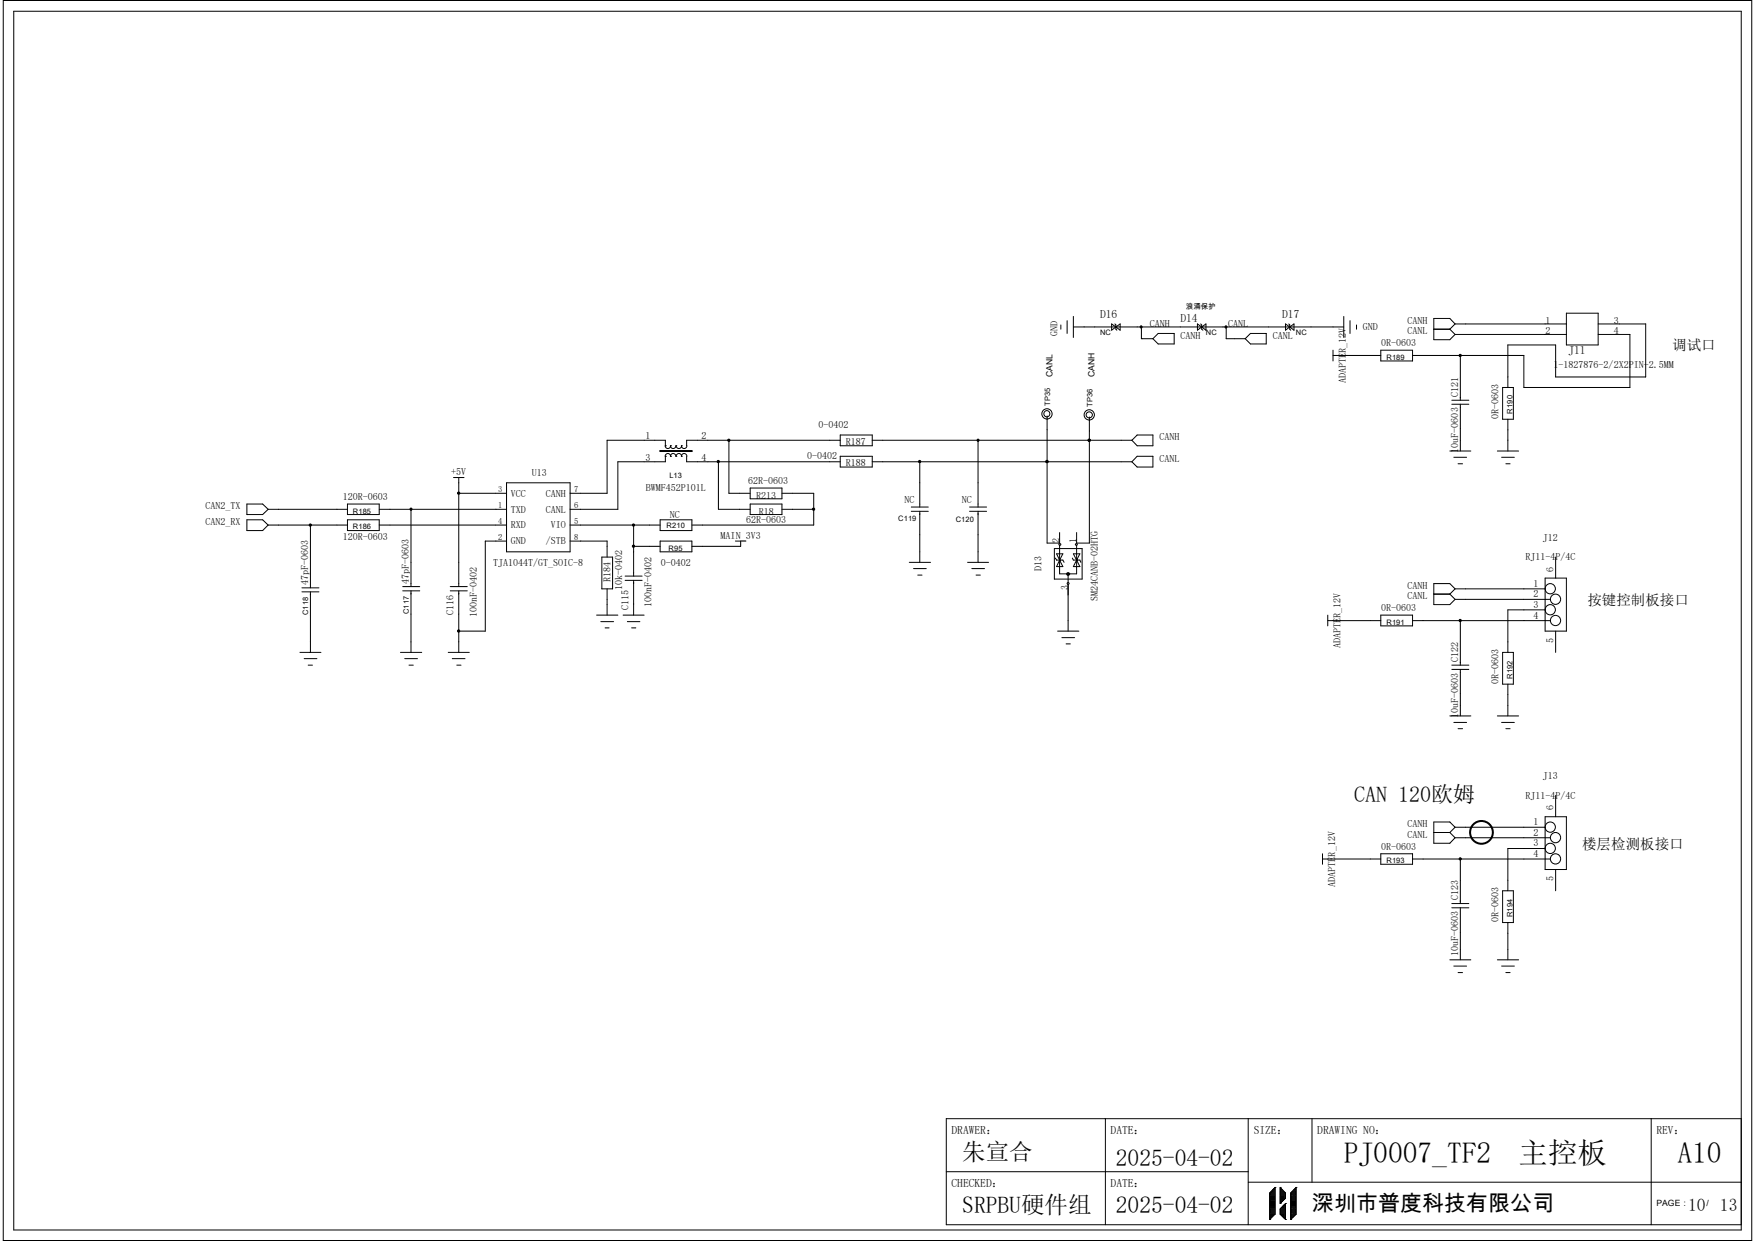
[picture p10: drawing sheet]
<svg xmlns="http://www.w3.org/2000/svg" width="297mm" height="210mm" viewBox="0 0 297 210" stroke-linecap="round" stroke-linejoin="round" font-family="sans-serif">
<g fill="none" stroke="#000" stroke-width=".34">
<path d="M111.7 76.3h5.4M180.6 97h.3v.2h-.3z"/>
<circle cx="250.7" cy="140.9" r="1.93"/>
</g>
<g fill="none" stroke="#000" stroke-width=".17">
<path d="M.6 .1h295.9v209.8h-295.9zM2.3 1.9h292.4v206.3h-292.4zM179.5 55v.7M180.6 54.3v2.1M181.7 55.3h45.7M181.7 53.6v3.5M188.1 54.8l.7 .5-.7 .6zM188.7 54.8l.1 .2v.7l.2 .2M188.8 55.3l.8-.5v1.1zM193.2 55.3v2h1.9M196 56.4h2.7v1.8h-2.7l-.9-.9zM202.6 54.8l.8 .5-.8 .6z"/>
<path d="M203.2 54.8l.2 .2v.7l.2 .2M203.4 55.3l.7-.5v1.1zM207.5 55.3v2h3.2M210.7 57.3l.9-.9h2.7v1.8h-2.7zM217.6 54.8l.7 .5-.7 .6zM218.1 54.8l.2 .2v.7l.1 .2M218.3 55.3l.7-.5v1.1zM225.6 59.3v1.8M227.4 53.6v3.5M228.5 54.3v2.1M229.6 55v.7M233.7 59.3h5.4v1.8h-5.4z"/>
<path d="M242.7 55.7h2.7M245.4 55.7l.9 .9M246.3 54.8h18.8M246.3 56.6h18.8M246.3 54.8l-.9 .9M246.3 54.8l-.9-.9h-2.7v3.6h2.7l.9-.9M265.1 53h5.4v5.4h-5.4zM270.5 54.8h8v9h-15.2v-5.4h-8.1v7.2M270.5 56.6h5.3v9h-17.9v-5.4h-18.8M112.6 77.2a.47 .47 0 0 1 .4-.4 .47 .47 0 0 1 .5 .4M112.6 75.4h.1M112.6 77.2h.1"/>
<path d="M112.6 75.4v-.9h-9.9v9h-6.2M112.6 77.2v.9h-8v8.1h-8.1M112.6 75.4a.47 .47 0 0 0 .4 .5 .47 .47 0 0 0 .5-.5M113.5 77.2a.47 .47 0 0 1 .4-.4 .47 .47 0 0 1 .5 .4M113.5 75.4h.1M113.5 77.2h.1M113.5 75.4a.47 .47 0 0 0 .4 .5 .47 .47 0 0 0 .5-.5M114.4 75.4h.1M114.4 77.2h.1M114.4 77.2a.47 .47 0 0 1 .5-.4 .47 .47 0 0 1 .5 .4M114.4 75.4a.47 .47 0 0 0 .5 .5 .47 .47 0 0 0 .5-.5M115.3 77.2a.47 .47 0 0 1 .5-.4 .47 .47 0 0 1 .4 .4"/>
<path d="M115.3 75.4h.1M115.3 77.2h.1M115.3 75.4a.47 .47 0 0 0 .5 .5 .47 .47 0 0 0 .4-.5M116.2 77.2v.9h26M121.6 78.1v8.1h5.4M123.4 74.5v9h3.6M142.2 73.6h5.4v1.8h-5.4zM142.2 77.2h5.4v1.8h-5.4zM142.2 74.5h-26v.9M147.6 74.5h44M147.6 78.1h44M155.7 78.1v7.7"/>
<path d="M165.5 74.5v11.3M177.2 78.1h.1M177.2 70.4v21.5h2.1v-1.8M184.4 74.5h.1M184.4 70.6v21.3h-2.2v-1.8M192.4 73.6h2.7v1.8h-2.7l-.8-.9zM192.4 77.2h2.7v1.8h-2.7l-.8-.9zM225.6 60.2h8.1M245.4 76.3h3.5M245.7 68.4h2.9M245.7 67.7h2.9M246 77.4h2.2"/>
<path d="M246.8 78.5h.7M247.1 60.2v7.5M247.1 68.4v7.9M253.4 76.3h3.6M254.1 77.4h2.2M254.3 65.6h1.8v5.4h-1.8zM254.8 78.5h.8M255.2 71v5.3M41.8 85.3h2.6l1 .9-1 .9h-2.6zM41.8 88h2.6l1 .9-1 .9h-2.6zM45.4 86.2h13.4M45.4 88.9h13.4"/>
<path d="M51.1 99.5h2.9M52.5 88.9v10.6M58.8 85.3h5.4v1.8h-5.4zM58.8 88h5.4v1.8h-5.4zM64.2 86.2h21.5M64.2 88.9h21.5M68.2 99.3h2.8M68.2 100h2.8M69.6 86.2v13.1M69.6 100v10.4M76.2 99.3h2.9M76.2 100h2.9"/>
<path d="M76.8 80.8h1.7M77.6 80.8v18.5M77.6 100v10.4M77.6 83.5h8.1M85.7 91.6h-3.6v15.2h-4.5M85.7 81.7h10.8v11.7h-10.8zM96.5 88.9h15.2M96.5 91.6h6.2v2.7M101.9 94.3h1.8v5.4h-1.8zM102.7 99.7v4.4M105.8 97.5h2.9M105.8 98.2h2.9"/>
<path d="M107.2 88.9v8.6M107.2 98.2v5.9M107.2 92.5h4.5M111.7 88h5.4v1.8h-5.4zM111.7 91.6h5.4v1.8h-5.4zM124.5 91.6h1.7M125.3 91.6v.9h-8.2M127 85.3h5.3v1.8h-5.3zM127 82.6h5.3v1.8h-5.3zM132.3 86.2h5.4M132.3 83.5h5.4v5.4h-20.6M153.9 95.2h3.6"/>
<path d="M154.2 85.8h2.9M154.2 86.5h2.9M154.6 96.2h2.2M155.3 97.3h.7M155.7 86.5v8.7M163.7 95.2h3.6M164.1 85.8h2.9M164.1 86.5h2.9M164.5 96.2h2.1M165.2 97.3h.7M165.5 86.5v8.7M178.4 92.8h4.7v5.2h-4.7z"/>
<path d="M178.6 94.4l.2 .4h1.1l.2 .4M178.8 93.7h1.1l-.6 1.1zM179.2 92h.3v.2h-.3zM179.3 94.8h.1M179.3 94.8l.6 1.1h-1.1zM179.3 92.3v4.8h2.9v-4.8M180.6 98.6h.3v.2h-.3zM180.8 97.1v1.5M180.8 98.9v7.9M181.5 94.4l.2 .4h1.1l.1 .4M181.7 93.7h1.1l-.6 1.1zM182 92h.3v.2h-.3z"/>
<path d="M182.2 94.8h.1M182.2 94.8l.6 1.1h-1.1zM246.3 99.7h15.2M246.3 99.7l-.9-.9h-2.7v3.5h2.7l.9-.9M246.3 99.7l-.9 .8M261.5 97.8h3.6v9h-3.6zM263.3 94.3v3.5M50.8 110.4h3.5M51.1 100.2h2.9M51.5 111.5h2.1M52.2 112.6h.7M52.5 100.2v10.2"/>
<path d="M67.8 110.4h3.6M68.5 111.5h2.2M69.2 112.6h.7M75.9 110.4h3.5M76.5 111.5h2.2M77.3 112.6h.7M101 104.1h3.6M101.7 105.2h2.1M102.4 106.3h.7M105.5 104.1h3.5M106.2 105.2h2.1M106.9 106.3h.7"/>
<path d="M179 106.8h3.6M179.7 107.9h2.2M180.4 109h.7M224.7 105h9M224.7 104.1v1.8M233.7 104.1h5.4v1.8h-5.4zM239.1 105h23.3M242.7 100.5h2.7M245.4 100.5l.9 .9M245.7 113.3h2.9M245.7 112.6h2.9M246.3 101.4h16.1"/>
<path d="M247.1 105v7.6M247.1 113.3v7.9M254.3 110.4h1.8v5.4h-1.8zM255.2 115.8v5.4M261.5 103.2h-6.3v7.2M263.3 106.8v3.6M245.4 121.2h3.5M246 122.3h2.2M246.3 140h15.2M246.3 140l-.9-.9h-2.7v3.6h2.7l.9-.9M246.3 140l-.9 .9M246.8 123.3h.7"/>
<path d="M253.4 121.2h3.6M254.1 122.3h2.2M254.8 123.3h.8M261.5 138.2h3.6v9h-3.6zM263.3 134.6v3.6M223.8 145.4h9.9M223.8 144.5v1.8M233.7 144.5h5.4v1.8h-5.4zM239.1 145.4h23.3M242.7 140.9h2.7M245.4 140.9l.9 .9M245.7 153.6h2.9"/>
<path d="M245.7 152.9h2.9M246.3 141.8h16.1M247.1 145.4v7.5M247.1 153.6v8.8M254.3 150.7h1.8v5.4h-1.8zM255.2 156.1v6.3M261.5 143.6h-6.3v7.1M263.3 147.2v3.5M245.4 162.4h3.5M246 163.5h2.2M246.8 164.6h.7M253.4 162.4h3.6"/>
<path d="M254.1 163.5h2.2M254.8 164.6h.8M160.1 198.3h51.1M187.1 189.3v18M211.2 189.3v18M222 189.3v10.8M279.4 189.3v18M294.7 189.3h-134.6v18h134.6M211.2 200.1h83.5M214.9 206.4h.1M214.9 205.5h.9M214.9 205.3h.9"/>
<path d="M214.9 205.1h.9M214.9 204.9h.9M214.9 204.8h.9M214.9 204.6h.9M214.9 204.4h.9M214.9 204.2h.9M214.9 204h.9M214.9 203.8h.9M214.9 201.9v4.5M214.9 203.7h.9M214.9 203.5h.9M214.9 203.3h.9"/>
<path d="M214.9 203.1h.9M214.9 202.9h.9M214.9 202.8h.9M214.9 202.6h.9M214.9 202.4h.9M214.9 202.2h.9M214.9 202.1h.9M214.9 201.9h.9M215.8 201h.1M215.8 201.7h-.7v4.5h-.2M215.8 201.5h-.6v4.5h-.3M215.8 201.3h-.4v4.5h-.5"/>
<path d="M215.8 201.2h-.2v4.5h-.7M215.8 205.5l-.9 .9M215.8 201v4.5M215.8 201l-.9 .9M216.7 203.7h.1M216.7 201h.1M216.7 205.5l.9 .9M216.7 201v2.7M216.7 204.6v.9M216.7 205.5h.9M216.7 205.3h.9M216.7 205.1h.9"/>
<path d="M216.7 204.9h.9M216.7 204.8h.9M216.7 204.6h.9M216.7 201.2h.1v2.3M216.7 201.3h.3v2M216.7 201.5h.5v1.6M216.7 201.7h.6v1.2M216.7 203.5h.2M216.7 203.3h.3M216.7 203.1h.5M216.7 202.9h.7M216.7 202.8h.9"/>
<path d="M216.7 202.6h.9M216.7 202.4h.9M216.7 202.2h.9M216.7 202.1h.9M216.7 201.9h.9M216.7 201l.9 .9M217.6 206.4h.1M217.6 203.7h.1M217.6 203.7l-.9 .9M217.6 201.9v.9M217.6 203.7v2.7M217.6 203.8h-.3v2.4h.3"/>
<path d="M217.6 204h-.4v2h.4M217.6 204.2h-.6v1.6h.6M217.6 204.4h-.8v1.3h.8M217.6 202.8l-.9 .9M218.4 206.4h.1M218.4 205.5h.9M218.4 205.3h.9M218.4 205.1h.9M218.4 204.9h.9M218.4 204.8h.9M218.4 204.6h.9M218.4 204.4h.9"/>
<path d="M218.4 204.2h.9M218.4 204h.9M218.4 203.8h.9M218.4 203.7h.9M218.4 203.5h.9M218.4 203.3h.9M218.4 203.1h.9M218.4 202.9h.9M218.4 202.8h.9M218.4 202.6h.9M218.4 202.4h.9M218.4 202.2h.9"/>
<path d="M218.4 202.1h.9M218.4 201.9h.9M218.4 201.9v4.5M219.3 201h.1M219.3 201.7h-.7v4.5h-.2M219.3 201.5h-.5v4.5h-.4M219.3 201.3h-.3v4.5h-.6M219.3 201.2h-.1v4.5h-.8M219.3 205.5l-.9 .9M219.3 201v4.5M219.3 201l-.9 .9"/>
<circle cx="177.2" cy="70" r=".52"/>
<circle cx="177.2" cy="70" r=".87"/>
<circle cx="184.3" cy="70.2" r=".87"/>
<circle cx="184.4" cy="70.2" r=".52"/>
<circle cx="262.4" cy="99.6" r=".87"/>
<circle cx="262.4" cy="103.2" r=".87"/>
<circle cx="263.2" cy="101.4" r=".87"/>
<circle cx="263.2" cy="105" r=".87"/>
<circle cx="262.4" cy="140" r=".87"/>
<circle cx="262.4" cy="143.6" r=".87"/>
<circle cx="263.2" cy="145.4" r=".87"/>
<circle cx="263.2" cy="141.8" r=".87"/>
</g>
<g fill="#000" stroke="#000" stroke-width=".17">
<circle cx="193.1" cy="55.3" r=".18"/>
<circle cx="207.5" cy="55.3" r=".18"/>
<circle cx="121.6" cy="78.1" r=".19"/>
<circle cx="123.3" cy="74.5" r=".19"/>
<circle cx="155.6" cy="78.1" r=".19"/>
<circle cx="165.5" cy="74.5" r=".18"/>
<circle cx="177.2" cy="78.1" r=".19"/>
<circle cx="184.3" cy="74.5" r=".19"/>
<circle cx="247.1" cy="60.2" r=".19"/>
<circle cx="52.5" cy="88.9" r=".19"/>
<circle cx="69.5" cy="86.2" r=".18"/>
<circle cx="77.6" cy="83.5" r=".19"/>
<circle cx="107.2" cy="92.4" r=".19"/>
<circle cx="107.2" cy="88.9" r=".19"/>
<circle cx="137.7" cy="86.2" r=".19"/>
<circle cx="77.6" cy="106.8" r=".19"/>
<circle cx="247.1" cy="105" r=".19"/>
<circle cx="247.1" cy="145.4" r=".19"/>
</g>
<g font-size="5">
<text x="227.4" y="196.8">PJ0007_TF2</text>
<text x="257" y="196.8">主控板</text>
<text x="283.9" y="196.8">A10</text>
</g>
<g font-size="4">
<text x="162.9" y="196.4">朱宣合</text>
<text x="188.8" y="197.3">2025-04-02</text>
<text x="162.9" y="205.4">SRPBU硬件组</text>
<text x="188.8" y="205.4">2025-04-02</text>
</g>
<g font-size="3.7">
<text x="229.2" y="135.7">CAN 120欧姆</text>
<text x="222" y="205">深圳市普度科技有限公司</text>
</g>
<g font-size="3">
<text x="285.7" y="204.9">10</text>
<text x="291.1" y="204.9">13</text>
</g>
<g font-size="2.5">
<text x="283" y="59.3">调试口</text>
<text x="268.6" y="102.3">按键控制板接口</text>
<text x="267.8" y="143.6">楼层检测板接口</text>
</g>
<g font-size="1.9">
<text x="186.2" y="53.9">D16</text>
<text x="217" y="53.9">D17</text>
<text x="199.8" y="54.4">D14</text>
<text x="265.4" y="60">J11</text>
<text x="161" y="192">DRAWER：</text>
<text x="188" y="192">DATE：</text>
<text x="212.2" y="192">SIZE：</text>
<text x="222.9" y="192">DRAWING NO：</text>
<text x="280.3" y="192">REV：</text>
<text x="161" y="200.9">CHECKED：</text>
<text x="188" y="200.9">DATE：</text>
</g>
<g font-size="1.7">
<text x="179" y="56.9" transform="rotate(-90 179 56.9)">GND</text>
<text x="194.6" y="55.3">CANH</text>
<text x="199.8" y="57.3">CANH</text>
<text x="207.9" y="55.3">CANL</text>
<text x="215.4" y="57.3">CANL</text>
<text x="230.6" y="55.9">GND</text>
<text x="233.8" y="58.5">0R-0603</text>
<text x="238.2" y="54.8">CANH</text>
<text x="238.2" y="56.6">CANL</text>
<text x="261.5" y="54.8">1</text>
<text x="261.5" y="56.6">2</text>
<text x="273.1" y="54.8">3</text>
<text x="273.1" y="56.6">4</text>
<text x="227.8" y="64.8" transform="rotate(-90 227.8 64.8)">ADAPTER_12V</text>
<text x="262.9" y="62.3">1-1827876-2/2X2PIN-2.5MM</text>
<text x="246.8" y="67.2" transform="rotate(-90 246.8 67.2)">C121</text>
<text x="253.6" y="70.9" transform="rotate(-90 253.6 70.9)">0R-0603</text>
<text x="109.3" y="74.3">1</text>
<text x="109.3" y="77.9">3</text>
<text x="118.7" y="74.3">2</text>
<text x="118.7" y="77.9">4</text>
<text x="136.6" y="77.6">0-0402</text>
<text x="138.5" y="72.4">0-0402</text>
<text x="143.1" y="75.3">R187</text>
<text x="196.2" y="74.5">CANH</text>
<text x="246.8" y="76.6" transform="rotate(-90 246.8 76.6)">10uF-0603</text>
<text x="76.4" y="80.4">+5V</text>
<text x="90" y="80.6">U13</text>
<text x="109.3" y="83.1">BWMF452P101L</text>
<text x="126.6" y="81.9">62R-0603</text>
<text x="143.1" y="78.8">R188</text>
<text x="196.2" y="78.1">CANL</text>
<text x="34.8" y="86.2">CAN2_TX</text>
<text x="34.8" y="88.9">CAN2_RX</text>
<text x="58" y="84.6">120R-0603</text>
<text x="86.4" y="86.7">TXD</text>
<text x="86.4" y="84">VCC</text>
<text x="86.4" y="89.4">RXD</text>
<text x="92.4" y="84">CANH</text>
<text x="92.4" y="86.7">CANL</text>
<text x="93.2" y="89.4">VIO</text>
<text x="113.4" y="87.6">NC</text>
<text x="126.3" y="88.5">62R-0603</text>
<text x="128" y="84.4">R213</text>
<text x="128.4" y="87.1">R18</text>
<text x="153.1" y="85.1">NC</text>
<text x="162.8" y="85.1">NC</text>
<text x="58" y="91.4">120R-0603</text>
<text x="83.5" y="95.7">TJA1044T/GT_SOIC-8</text>
<text x="86.4" y="92.1">GND</text>
<text x="92.4" y="92.1">/STB</text>
<text x="111.8" y="95.7">0-0402</text>
<text x="122" y="91.2">MAIN_3V3</text>
<text x="179.3" y="91.9" transform="rotate(-90 179.3 91.9)">2</text>
<text x="182.2" y="91.9" transform="rotate(-90 182.2 91.9)">1</text>
<text x="258.1" y="94.8">RJ11-4P/4C</text>
<text x="261.1" y="91.6">J12</text>
<text x="52.2" y="98.9" transform="rotate(-90 52.2 98.9)">47pF-0603</text>
<text x="69.2" y="98.8" transform="rotate(-90 69.2 98.8)">47pF-0603</text>
<text x="103.3" y="98.5" transform="rotate(-90 103.3 98.5)">R184</text>
<text x="105.3" y="99.8" transform="rotate(-90 105.3 99.8)">10k-0402</text>
<text x="176.3" y="96.6" transform="rotate(-90 176.3 96.6)">D13</text>
<text x="180.8" y="99.8" transform="rotate(-90 180.8 99.8)">3</text>
<text x="185.8" y="101.6" transform="rotate(-90 185.8 101.6)">SM24CANB-02HTG</text>
<text x="238.2" y="99.7">CANH</text>
<text x="238.2" y="101.4">CANL</text>
<text x="259.5" y="99.3">1</text>
<text x="259.5" y="101">2</text>
<text x="262.9" y="96.8" transform="rotate(-90 262.9 96.8)">6</text>
<text x="76.7" y="104.1" transform="rotate(-90 76.7 104.1)">C116</text>
<text x="80.7" y="104.5" transform="rotate(-90 80.7 104.5)">100nF-0402</text>
<text x="106.3" y="103.2" transform="rotate(-90 106.3 103.2)">C115</text>
<text x="110.3" y="102.7" transform="rotate(-90 110.3 102.7)">100nF-0402</text>
<text x="233.8" y="103.4">0R-0603</text>
<text x="259.5" y="102.9">3</text>
<text x="259.5" y="104.7">4</text>
<text x="226.9" y="109.7" transform="rotate(-90 226.9 109.7)">ADAPTER_12V</text>
<text x="246.8" y="112" transform="rotate(-90 246.8 112)">C122</text>
<text x="262.9" y="108.8" transform="rotate(-90 262.9 108.8)">5</text>
<text x="253.6" y="115.7" transform="rotate(-90 253.6 115.7)">0R-0603</text>
<text x="246.8" y="121.5" transform="rotate(-90 246.8 121.5)">10uF-0603</text>
<text x="261.1" y="131.9">J13</text>
<text x="258.1" y="135.2">RJ11-4P/4C</text>
<text x="262.9" y="137.1" transform="rotate(-90 262.9 137.1)">6</text>
<text x="233.8" y="143.8">0R-0603</text>
<text x="238.2" y="140">CANH</text>
<text x="238.2" y="141.8">CANL</text>
<text x="259.5" y="139.7">1</text>
<text x="259.5" y="141.4">2</text>
<text x="259.5" y="143.2">3</text>
<text x="259.5" y="145">4</text>
<text x="262.9" y="149.1" transform="rotate(-90 262.9 149.1)">5</text>
<text x="226" y="150" transform="rotate(-90 226 150)">ADAPTER_12V</text>
<text x="246.8" y="152.4" transform="rotate(-90 246.8 152.4)">C123</text>
<text x="246.8" y="161.8" transform="rotate(-90 246.8 161.8)">10uF-0603</text>
<text x="253.6" y="156" transform="rotate(-90 253.6 156)">0R-0603</text>
</g>
<g font-size="1.5">
<text x="178.1" y="63.8" transform="rotate(-90 178.1 63.8)">CANL</text>
<text x="185.3" y="63.8" transform="rotate(-90 185.3 63.8)">CANH</text>
<text x="280.3" y="204.2">PAGE：</text>
<text x="288.8" y="204.2">/</text>
</g>
<g font-size="1.4">
<text x="84.3" y="83.3">3</text>
<text x="97.2" y="83.3">7</text>
<text x="84.3" y="86">1</text>
<text x="84.3" y="88.7">4</text>
<text x="97.2" y="86">6</text>
<text x="97.2" y="88.7">5</text>
<text x="84.3" y="91.4">2</text>
<text x="97.2" y="91.4">8</text>
</g>
<g font-size="1.3">
<text x="200.7" y="52.3">浪涌保护</text>
<text x="186.2" y="56.6">NC</text>
<text x="204.1" y="56.6">NC</text>
<text x="219.3" y="56.6">NC</text>
<text x="234.7" y="60.9">R189</text>
<text x="177.7" y="68.6" transform="rotate(-90 177.7 68.6)">TP35</text>
<text x="184.9" y="68.8" transform="rotate(-90 184.9 68.8)">TP36</text>
<text x="255.9" y="70" transform="rotate(-90 255.9 70)">R190</text>
<text x="113.3" y="80.8">L13</text>
<text x="59.7" y="86.9">R185</text>
<text x="59.7" y="89.6">R186</text>
<text x="112.8" y="89.3">R210</text>
<text x="152" y="88.2">C119</text>
<text x="161.8" y="88.4">C120</text>
<text x="113.2" y="93.2">R95</text>
<text x="52.2" y="104.1" transform="rotate(-90 52.2 104.1)">C118</text>
<text x="69.2" y="103.9" transform="rotate(-90 69.2 103.9)">C117</text>
<text x="234.7" y="105.7">R191</text>
<text x="255.9" y="114.9" transform="rotate(-90 255.9 114.9)">R192</text>
<text x="234.7" y="146.1">R193</text>
<text x="255.9" y="155.2" transform="rotate(-90 255.9 155.2)">R194</text>
</g>
</svg>
